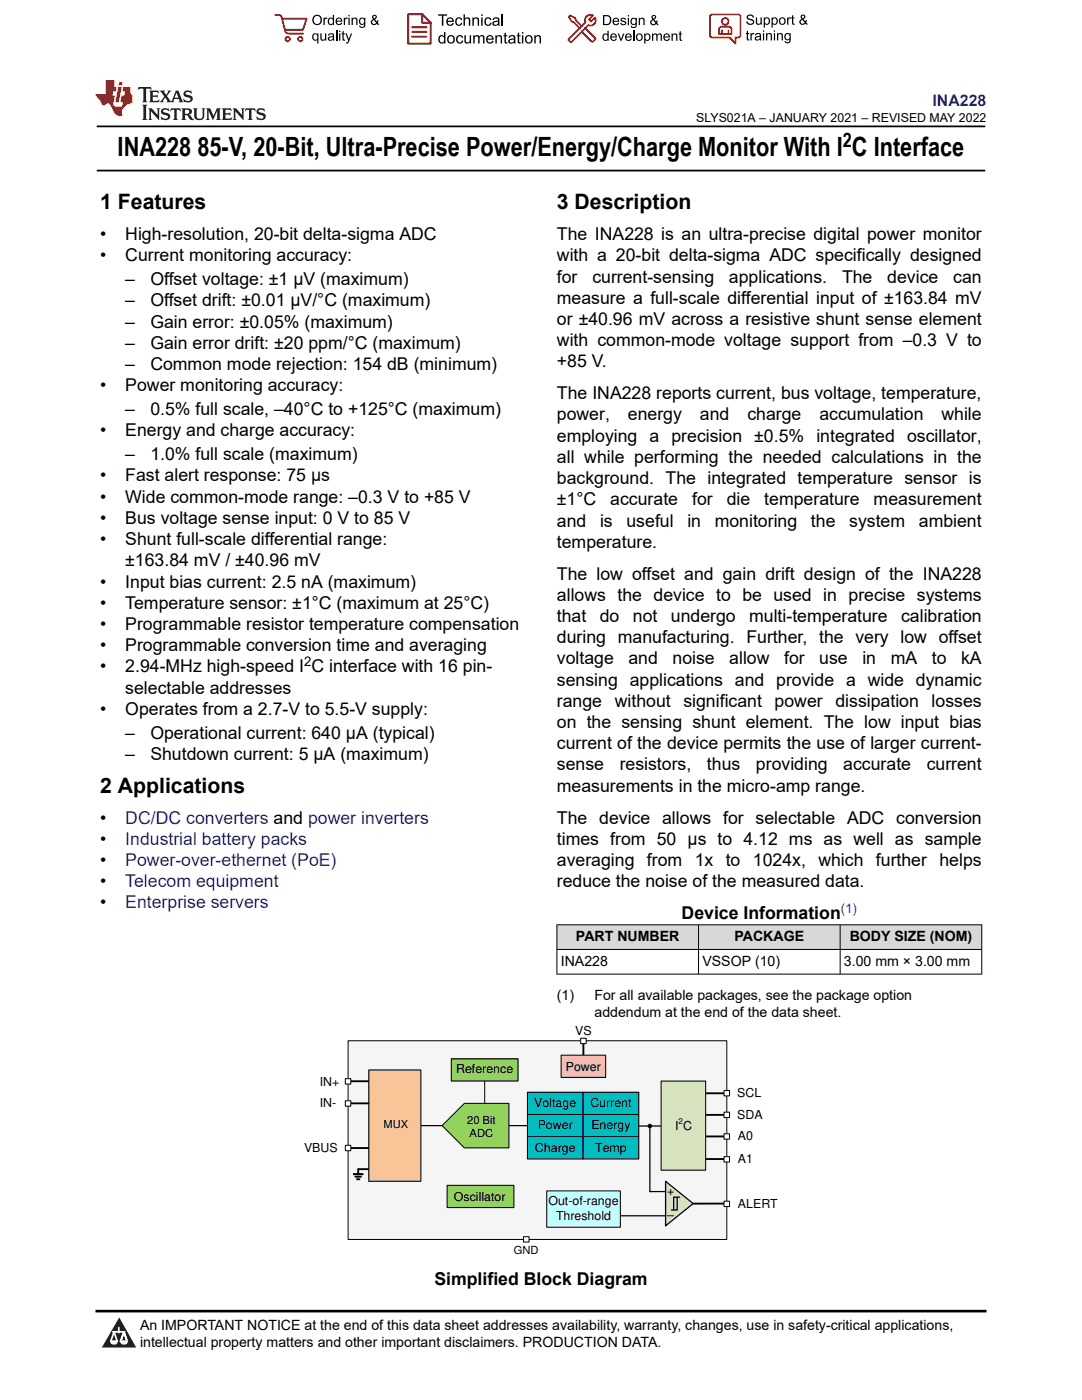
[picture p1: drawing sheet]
<svg xmlns="http://www.w3.org/2000/svg" width="216mm" height="279mm" viewBox="0 0 216 279" stroke-linecap="round" stroke-linejoin="round" font-family="sans-serif">
<path d="M19.3 25.2h177.3M19.3 34h177.3" fill="none" stroke="#000" stroke-width=".35"/>
<g fill="#d8d8d8">
<path d="M111.1 184.6h84.8v4.9h-84.8z" fill-rule="evenodd"/>
<path d="M111.2 184.6h28.1v4.8h-28.1z" fill-rule="evenodd"/>
<path d="M139.4 184.6h28.2v4.8h-28.2z" fill-rule="evenodd"/>
<path d="M167.7 184.6h28.1v4.8h-28.1z" fill-rule="evenodd"/>
</g>
<path d="M111.1 184.6h84.9M111.1 189.5h84.9M111.1 194.4h84.9M111.1 184.5v10M139.4 184.5v10M167.6 184.5v10M195.9 184.5v10" fill="none" stroke="#000" stroke-width=".2"/>
<path d="M69.5 207.7h75.5v39.7h-75.5z" fill-rule="evenodd" fill="#f5f5f5"/>
<path d="M69.5 207.7h75.5v39.7h-75.5z" fill="none" stroke="#000" stroke-width=".2"/>
<path d="M73.6 213.5h10.4v22.3h-10.4z" fill-rule="evenodd" fill="#f9c498"/>
<path d="M73.6 213.5h10.4v22.3h-10.4z" fill="none" stroke="#000" stroke-width=".2"/>
<path d="M89.2 236.6h13.3v4.4h-13.3z" fill-rule="evenodd" fill="#91d050"/>
<path d="M89.2 236.6h13.3v4.4h-13.3z" fill="none" stroke="#000" stroke-width=".2"/>
<path d="M105.2 218h11.2v4.4h-11.2z" fill-rule="evenodd" fill="#00bec0"/>
<path d="M105.2 218h11.2v4.4h-11.2z" fill="none" stroke="#000" stroke-width=".2"/>
<path d="M116.4 218h11.1v4.4h-11.1z" fill-rule="evenodd" fill="#00bec0"/>
<path d="M116.4 218h11.1v4.4h-11.1z" fill="none" stroke="#000" stroke-width=".2"/>
<path d="M105.2 222.4h11.2v4.5h-11.2z" fill-rule="evenodd" fill="#00bec0"/>
<path d="M105.2 222.4h11.2v4.5h-11.2z" fill="none" stroke="#000" stroke-width=".2"/>
<path d="M116.4 222.4h11.1v4.5h-11.1z" fill-rule="evenodd" fill="#00bec0"/>
<path d="M116.4 222.4h11.1v4.5h-11.1z" fill="none" stroke="#000" stroke-width=".2"/>
<path d="M105.2 226.9h11.2v4.4h-11.2z" fill-rule="evenodd" fill="#00bec0"/>
<path d="M105.2 226.9h11.2v4.4h-11.2z" fill="none" stroke="#000" stroke-width=".2"/>
<path d="M116.4 226.9h11.1v4.4h-11.1z" fill-rule="evenodd" fill="#00bec0"/>
<path d="M96.7 215.8v4.4M116.4 226.9h11.1v4.4h-11.1z" fill="none" stroke="#000" stroke-width=".2"/>
<path d="M84 224.6h4.2M101.5 224.6h3.9" fill="none" stroke="#000" stroke-width=".25"/>
<path d="M132.8 235.8l5.5 4.4-5.5 4.4z" fill="#d7e3be"/>
<path d="M127.5 224.7h4.4M129.7 237.8h3.1M132.8 235.8l5.5 4.4-5.5 4.4zM135.1 239v2.5h-1.1M135.6 238.9h-1.2v2.5M123.1 242.6h9.7M138.3 240.2h.1" fill="none" stroke="#000" stroke-width=".25"/>
<path d="M109.1 237.7h14.7v7.2h-14.7z" fill-rule="evenodd" fill="#beffff"/>
<path d="M109.1 237.7h14.7v7.2h-14.7z" fill="none" stroke="#000" stroke-width=".2"/>
<path d="M69.4 215.8h4.1M116.4 207.7v2.9" fill="none" stroke="#000" stroke-width=".37"/>
<path d="M112 210.6h8.9v4.4h-8.9z" fill-rule="evenodd" fill="#e5b8b5"/>
<path d="M112 210.6h8.9v4.4h-8.9z" fill="none" stroke="#000" stroke-width=".2"/>
<path d="M129.7 224.7v13.2" fill="none" stroke="#000" stroke-width=".25"/>
<path d="M140.8 218.2h4.1M69.4 229.1h4.1M69.5 220.2h4M71.5 233.3h2M140.8 222.5h4.1M140.8 231.3h4.1M141 226.8h4M145 240.2h-6.7" fill="none" stroke="#000" stroke-width=".37"/>
<path d="M144.5 217.6h1.1v1.1h-1.1z" fill-rule="evenodd" fill="#fff"/>
<path d="M144.5 217.6h1.1v1.1h-1.1z" fill="none" stroke="#000" stroke-width=".2"/>
<path d="M144.5 222h1.1v1h-1.1z" fill-rule="evenodd" fill="#fff"/>
<path d="M144.5 222h1.1v1h-1.1z" fill="none" stroke="#000" stroke-width=".2"/>
<path d="M144.5 226.3h1.1v1h-1.1z" fill-rule="evenodd" fill="#fff"/>
<path d="M144.5 226.3h1.1v1h-1.1z" fill="none" stroke="#000" stroke-width=".2"/>
<path d="M144.5 230.8h1.1v1.1h-1.1z" fill-rule="evenodd" fill="#fff"/>
<path d="M144.5 230.8h1.1v1.1h-1.1z" fill="none" stroke="#000" stroke-width=".2"/>
<path d="M144.5 239.7h1.1v1.1h-1.1z" fill-rule="evenodd" fill="#fff"/>
<path d="M144.5 239.7h1.1v1.1h-1.1z" fill="none" stroke="#000" stroke-width=".2"/>
<path d="M115.9 207.2h1.1v1.1h-1.1z" fill-rule="evenodd" fill="#fff"/>
<path d="M115.9 207.2h1.1v1.1h-1.1z" fill="none" stroke="#000" stroke-width=".2"/>
<path d="M104.5 246.8h1.1v1.1h-1.1z" fill-rule="evenodd" fill="#fff"/>
<path d="M104.5 246.8h1.1v1.1h-1.1z" fill="none" stroke="#000" stroke-width=".2"/>
<path d="M68.9 215.3h1.1v1h-1.1z" fill-rule="evenodd" fill="#fff"/>
<path d="M68.9 215.3h1.1v1h-1.1z" fill="none" stroke="#000" stroke-width=".2"/>
<path d="M68.9 219.7h1.1v1.1h-1.1z" fill-rule="evenodd" fill="#fff"/>
<path d="M68.9 219.7h1.1v1.1h-1.1z" fill="none" stroke="#000" stroke-width=".2"/>
<path d="M68.9 228.6h1.1v1.1h-1.1z" fill-rule="evenodd" fill="#fff"/>
<g fill="none" stroke="#000" stroke-width=".2">
<path d="M68.9 228.6h1.1v1.1h-1.1z"/>
<circle cx="129.7" cy="224.7" r=".35"/>
</g>
<path d="M70.6 234.3h1.8M70.9 234.8h1.1M71.2 235.3h.5M71.5 233.3v1" fill="none" stroke="#000" stroke-width=".37"/>
<circle cx="129.7" cy="224.7" r=".35" fill="#000"/>
<path d="M131.9 215.8h8.9v17.7h-8.9z" fill-rule="evenodd" fill="#d7e3be"/>
<path d="M131.9 215.8h8.9v17.7h-8.9z" fill="none" stroke="#000" stroke-width=".2"/>
<path d="M88.2 224.6l4.5-4.4h8.9v8.9h-8.9z" fill-rule="evenodd" fill="#91d050"/>
<path d="M88.2 224.6l4.5-4.4h8.9v8.9h-8.9z" fill="none" stroke="#000" stroke-width=".2"/>
<path d="M90 211.3h13.4v4.5h-13.4z" fill-rule="evenodd" fill="#91d050"/>
<path d="M90 211.3h13.4v4.5h-13.4z" fill="none" stroke="#000" stroke-width=".2"/>
<path d="M0 0h215.9v23.8h-215.9z" fill-rule="evenodd" fill="#fff"/>
<path d="M27.7 17.4l-.2 .6 .5-.3h.6v.1v2.2l-.2 .4h1l-.2-.4v-2.2v-.1h.5l.5 .3-.1-.6zM29.8 18.1l.2 .4v1.5l-.2 .4h1.9l.1-.6a1.08 1.08 0 0 1-1.3 .2v-.7h.6l.4 .2v-.6l-.4 .2h-.6v-.6l.2-.1a1 1 0 0 1 1 .2l-.1-.5zM31.8 18.1l1 1.1-1 1.2h.9l-.2-.2 .4-.7 .5 .7-.2 .2h1.6l-.2-.2 .1-.4h1l.1 .4-.1 .2h.9l-.2-.3-.8-2h-.5l-1 2.2-.8-1.1 .9-1.1h-.8l.2 .2-.5 .7-.3-.7 .1-.2zM35.2 18.5l.4 1h-.8zM36.8 18.2a.65 .65 0 0 0-.2 .7 .65 .65 0 0 0 .6 .5l.7 .2 .1 .2a.79 .79 0 0 1-.7 .4 .79 .79 0 0 1-.7-.5l.1 .7 .2-.1a.93 .93 0 0 0 1.1 .1 .93 .93 0 0 0 .4-1 1.46 1.46 0 0 0-1.2-.6l-.1-.3a1.09 1.09 0 0 1 1.2 .2l-.2-.6-.1 .1-.6-.2zM28.4 20.9l.2 .4v2.3l-.2 .3h1l-.2-.3v-2.3l.2-.4zM29.6 21.6l.2 .4v1.6l-.2 .3h.8l-.3-.3v-1.4l1.7 1.8v-2l.2-.4h-.8l.2 .2 .1 1.1-1.2-1.3zM32.3 21.8a.65 .65 0 0 0-.2 .7 .65 .65 0 0 0 .7 .4l.6 .2 .1 .2a.79 .79 0 0 1-.7 .4 .79 .79 0 0 1-.7-.5l.1 .7 .2-.1a.93 .93 0 0 0 1.1 .1 .93 .93 0 0 0 .4-.9 1.46 1.46 0 0 0-1.2-.6l-.1-.4a1.09 1.09 0 0 1 1.2 .2l-.2-.6-.1 .1-.6-.1zM34.1 21.6l-.1 .7a.63 .63 0 0 1 .7-.4l.1 1.7-.3 .3h1l-.2-.3v-1.7a.66 .66 0 0 1 .8 .4l-.1-.7zM36.2 21.6l.2 .4v1.6l-.2 .3h.9l-.2-.2v-.7h.5l.1 .2a.79 .79 0 0 0 1.2 .6l-1-.9a.61 .61 0 0 0 .6-.6 .61 .61 0 0 0-.5-.6zM36.9 21.9h.2a.47 .47 0 0 1 .5 .1 .47 .47 0 0 1 .1 .5l-.2 .2h-.6zM38.5 21.6l.2 .2a2.27 2.27 0 0 0 .4 2 1.04 1.04 0 0 0 1.7-.7v-1.3l.2-.2h-.8l.2 .4v1.1a.6 .6 0 0 1-.6 .6 .6 .6 0 0 1-.6-.6v-1.1l.3-.4zM41.1 21.6l.2 .4v1.6l-.2 .3h.7l-.2-.3v-1.5l.9 1.9 .8-1.9v1.5l-.2 .3h1l-.3-.3v-1.6l.3-.4h-.8l-.7 1.5-.7-1.5zM44.3 21.6l.2 .4v1.6l-.2 .3h1.9l.1-.5a1.09 1.09 0 0 1-1.3 .1v-.6h.6l.4 .1v-.6l-.4 .2h-.6v-.6l.2-.1a1.01 1.01 0 0 1 1 .3l-.1-.6zM46.4 21.6l.3 .4v1.6l-.3 .3h.8l-.2-.3v-1.4l1.6 1.8v-2l.2-.4h-.7l.2 .2v1.1l-1.2-1.3zM49 21.6l-.1 .7a.63 .63 0 0 1 .8-.4v1.7l-.3 .3h1l-.2-.3v-1.7a.66 .66 0 0 1 .8 .4l-.1-.7zM51.4 21.8a.65 .65 0 0 0-.2 .7 .65 .65 0 0 0 .6 .4l.6 .2 .2 .2a.79 .79 0 0 1-.8 .4 .79 .79 0 0 1-.6-.5l.1 .7 .2-.1a.93 .93 0 0 0 1 .1 .93 .93 0 0 0 .5-.9 1.46 1.46 0 0 0-1.3-.6l-.1-.4a1.09 1.09 0 0 1 1.3 .2l-.2-.6-.2 .1-.5-.1z" fill="#231f20"/>
<path d="M21.1 16v2.8h-2.1l.1 .3 .9 1a.95 .95 0 0 0 .9 .9 .59 .59 0 0 1 .6-.4 .59 .59 0 0 1 .5 .4l.4 .8a1.59 1.59 0 0 0 2.1 1.3 1.61 1.61 0 0 1 1-2.2l1-.4-.1-1.5a1.59 1.59 0 0 1-.4-1.6h-1.4l-.2 .9h.5l-.1 .8h-.5l-.2 1v.2l.4 .1-.2 .9h-.6a.73 .73 0 0 1-1.1-.7l.3-1.5h-.5l.2-.8h.5l.2-.9h-.5v-1.4zM23.6 17.4l-.6 3h.7l.6-3zM23.8 16.4l-.1 .7h.7l.1-.7z" fill="#ed1c24"/>
<g fill="#000">
<path d="M62.3 4a1 1 0 0 1 2 0 1 1 0 0 1-2 0zM62.8 3.4a.78 .78 0 0 0-.1 1.1 .78 .78 0 0 0 1.1 .1 .78 .78 0 0 0 .1-1.1 .78 .78 0 0 0-1.1-.1z" fill-rule="evenodd"/>
<path d="M62.5 6.8l.4-.2 .4 .3v-.2h.2v2h-.2v-.7a.68 .68 0 0 1-.9-.1 .68 .68 0 0 1 0-.9zM62.6 7a.51 .51 0 0 0-.1 .6 .51 .51 0 0 0 .7 .2 .51 .51 0 0 0 .1-.7 .51 .51 0 0 0-.7-.1z" fill-rule="evenodd"/>
<path d="M64.5 3.5h.3v.3l.1-.3h.3l.1 .1-.1 .2a.32 .32 0 0 0-.3 0 .32 .32 0 0 0-.1 .4v.8h-.3z" fill-rule="evenodd"/>
<path d="M63.9 6.7h.3v.8a.36 .36 0 0 0 .3 .4 .36 .36 0 0 0 .4-.5v-.7h.2v1.4h-.2v-.2a.51 .51 0 0 1-.6 .2 .51 .51 0 0 1-.4-.5z" fill-rule="evenodd"/>
<path d="M65.6 3.7l.4-.2 .4 .2v-.7h.3v2h-.3v-.2a.7 .7 0 0 1-1-.1 .7 .7 0 0 1 .2-1zM65.8 3.8a.51 .51 0 0 0-.1 .7 .51 .51 0 0 0 .6 .2 .51 .51 0 0 0 .1-.7 .51 .51 0 0 0-.6-.2z" fill-rule="evenodd"/>
<path d="M65.6 6.8a.66 .66 0 0 1 .8-.1 .66 .66 0 0 1 .3 .8v.6h-.2l-.1-.2a.52 .52 0 0 1-.7 .2 .52 .52 0 0 1-.2-.6l.3-.2a.42 .42 0 0 0 .6-.3l-.3-.2-.3 .1-.1 .2h-.3zM65.7 7.6a.35 .35 0 0 0 .3 .4 .35 .35 0 0 0 .4-.4v-.2z" fill-rule="evenodd"/>
<path d="M67.7 6.1h.2v.3h-.2zM67.7 6.7h.2v1.4h-.2z" fill-rule="evenodd"/>
<path d="M67.1 3.7a.68 .68 0 0 1 .9-.1 .68 .68 0 0 1 .3 .7h-1.1a.42 .42 0 0 0 .3 .5 .42 .42 0 0 0 .5-.3h.3a.73 .73 0 0 1-1.1 .4 .73 .73 0 0 1-.1-1.2zM67.4 3.8l-.2 .3h.8l-.2-.4z" fill-rule="evenodd"/>
<path d="M68.6 3.5h.2v.3l.2-.3h.3l.1 .1-.1 .2a.32 .32 0 0 0-.4 0 .32 .32 0 0 0-.1 .4v.8h-.2z" fill-rule="evenodd"/>
<path d="M68.3 6.3l.3-.1v.5h.2v.1h-.2v.9l.3 .4a.36 .36 0 0 1-.4 0 .36 .36 0 0 1-.2-.4v-.9h-.1v-.1h.1z" fill-rule="evenodd"/>
<path d="M68.9 6.7h.3l.4 1.1 .4-1.1h.3l-.6 1.4a.51 .51 0 0 1-.6 .6l-.1-.3h.3l.2-.3z" fill-rule="evenodd"/>
<path d="M69.5 3h.3v.3h-.3zM69.5 3.5h.3v1.5h-.3z" fill-rule="evenodd"/>
<path d="M70.2 3.5h.2v.2a.52 .52 0 0 1 .6-.2 .52 .52 0 0 1 .3 .6v.9h-.2v-.9a.34 .34 0 0 0-.3-.4 .34 .34 0 0 0-.4 .3v1h-.2z" fill-rule="evenodd"/>
<path d="M71.8 3.7l.4-.2 .5 .2v-.2h.2v1.3a.64 .64 0 0 1-.5 .8 .64 .64 0 0 1-.7-.5h.2a.41 .41 0 0 0 .5 .2 .41 .41 0 0 0 .2-.5 .69 .69 0 0 1-.9-.1 .69 .69 0 0 1 .1-1zM72 3.8a.5 .5 0 0 0-.1 .7 .5 .5 0 0 0 .7 .1 .5 .5 0 0 0 .1-.6 .5 .5 0 0 0-.7-.2z" fill-rule="evenodd"/>
<path d="M74.4 3.1a.47 .47 0 0 1 .7 .1 .47 .47 0 0 1-.3 .7l.4 .4 .1-.3 .2 .1-.1 .4 .3 .3-.2 .2-.3-.3a.63 .63 0 0 1-1 .1 .63 .63 0 0 1 .3-1l-.3-.4zM74.5 3.4a.27 .27 0 0 0 .5 0 .27 .27 0 0 0-.5 0zM74.4 4.1a.4 .4 0 0 0 0 .6 .4 .4 0 0 0 .6-.1l-.4-.6z" fill-rule="evenodd"/>
<path d="M87.4 2.9h1.8v.2h-.7v2h-.3v-2h-.8z" fill-rule="evenodd"/>
<path d="M87.6 7.2l.5-.2 .5 .2v-.8h.3v2.3h-.3v-.2a.76 .76 0 0 1-1-.1 .76 .76 0 0 1-.1-1zM87.9 7.4a.58 .58 0 0 0-.2 .7 .58 .58 0 0 0 .8 .2 .58 .58 0 0 0 .1-.7 .58 .58 0 0 0-.7-.2z" fill-rule="evenodd"/>
<path d="M89.5 7.2a.81 .81 0 0 1 1.1 .1 .81 .81 0 0 1-.2 1.2 .81 .81 0 0 1-1.1-.2l-.1-.7zM89.6 7.4a.57 .57 0 0 0 0 .8 .57 .57 0 0 0 .8 0 .57 .57 0 0 0 0-.7 .57 .57 0 0 0-.8-.1z" fill-rule="evenodd"/>
<path d="M89.3 3.7a.77 .77 0 0 1 .9-.2 .77 .77 0 0 1 .4 .9h-1.3a.48 .48 0 0 0 .4 .5 .48 .48 0 0 0 .6-.3h.3a.83 .83 0 0 1-1.3 .4 .83 .83 0 0 1 0-1.3zM89.5 3.8l-.2 .4h1l-.3-.5z" fill-rule="evenodd"/>
<path d="M91 3.7a.7 .7 0 0 1 1.2 .3h-.2a.45 .45 0 0 0-.6-.3 .45 .45 0 0 0-.3 .6 .45 .45 0 0 0 .3 .6 .45 .45 0 0 0 .6-.4l.3 .1a.76 .76 0 0 1-1.1 .5 .76 .76 0 0 1-.3-1.1z" fill-rule="evenodd"/>
<path d="M91.2 7.2a.7 .7 0 0 1 1.2 .3l-.3 .1a.45 .45 0 0 0-.5-.4 .45 .45 0 0 0-.3 .7 .45 .45 0 0 0 .3 .6 .45 .45 0 0 0 .6-.4h.2a.76 .76 0 0 1-1 .5 .76 .76 0 0 1-.4-1.1z" fill-rule="evenodd"/>
<path d="M92.5 2.9h.3v.8a.59 .59 0 0 1 .7-.2 .59 .59 0 0 1 .3 .6v1h-.2v-1a.4 .4 0 0 0-.5-.4 .4 .4 0 0 0-.3 .5v.9h-.3z" fill-rule="evenodd"/>
<path d="M92.7 7h.2v.9a.41 .41 0 0 0 .5 .6 .41 .41 0 0 0 .3-.6v-.9h.3v1.7h-.3v-.3a.58 .58 0 0 1-.7 .3 .58 .58 0 0 1-.3-.7z" fill-rule="evenodd"/>
<path d="M94.3 3.5h.2v.2a.59 .59 0 0 1 .7-.2 .59 .59 0 0 1 .4 .6v1h-.3v-1a.41 .41 0 0 0-.4-.4 .41 .41 0 0 0-.4 .5v.9h-.2z" fill-rule="evenodd"/>
<path d="M94.4 7h.3v.3a.56 .56 0 0 1 1 0 .54 .54 0 0 1 .6-.3 .54 .54 0 0 1 .4 .5v1.2h-.3v-1.1a.34 .34 0 0 0-.3-.4 .34 .34 0 0 0-.4 .3v1.2h-.3v-1.1a.38 .38 0 0 0-.5-.3 .38 .38 0 0 0-.2 .5v.9h-.3z" fill-rule="evenodd"/>
<path d="M96 2.9h.3v.3h-.3zM96 3.5h.3v1.6h-.3z" fill-rule="evenodd"/>
<path d="M96.8 3.7a.7 .7 0 0 1 1.3 .3h-.3a.45 .45 0 0 0-.6-.3 .45 .45 0 0 0-.3 .6 .45 .45 0 0 0 .3 .6 .45 .45 0 0 0 .6-.4l.3 .1a.76 .76 0 0 1-1.1 .5 .76 .76 0 0 1-.3-1.1z" fill-rule="evenodd"/>
<path d="M97.2 7.2a.77 .77 0 0 1 .9-.1 .77 .77 0 0 1 .4 .8h-1.2a.48 .48 0 0 0 .3 .6 .48 .48 0 0 0 .6-.4l.3 .1a.83 .83 0 0 1-1.3 .3 .83 .83 0 0 1 0-1.3zM97.4 7.4l-.1 .3h.9l-.2-.4z" fill-rule="evenodd"/>
<path d="M98.8 7h.3v.3a.59 .59 0 0 1 .7-.3 .59 .59 0 0 1 .4 .7v1h-.3v-1a.41 .41 0 0 0-.5-.5 .41 .41 0 0 0-.3 .6v.9h-.3z" fill-rule="evenodd"/>
<path d="M98.4 3.7a.74 .74 0 0 1 1-.2 .74 .74 0 0 1 .3 .9v.7h-.3v-.2a.59 .59 0 0 1-.8 .3 .59 .59 0 0 1-.3-.8l1.1-.3a.42 .42 0 0 0-.4-.4 .42 .42 0 0 0-.5 .3h-.2zM98.6 4.5a.36 .36 0 0 0 .2 .5 .36 .36 0 0 0 .5-.2l.1-.5z" fill-rule="evenodd"/>
<path d="M100.7 6.6l.2-.1v.5h.3v.2h-.3v1l.1 .2h.2l.1 .3a.41 .41 0 0 1-.5-.1 .41 .41 0 0 1-.1-.4v-1h-.2v-.2h.2z" fill-rule="evenodd"/>
<path d="M101.6 7.2a.74 .74 0 0 1 .9-.2 .74 .74 0 0 1 .3 1l.1 .7h-.3v-.2a.59 .59 0 0 1-.8 .2 .59 .59 0 0 1-.3-.8l1-.3a.42 .42 0 0 0-.3-.4 .42 .42 0 0 0-.5 .3h-.3zM101.8 8.1a.36 .36 0 0 0 .1 .5 .36 .36 0 0 0 .5-.3l.2-.4z" fill-rule="evenodd"/>
<path d="M103.3 6.6l.3-.1v.5h.3v.2h-.3v1l.1 .2h.2v.3a.41 .41 0 0 1-.5-.1 .41 .41 0 0 1-.1-.4v-1h-.2v-.2h.2z" fill-rule="evenodd"/>
<path d="M104.1 6.4h.3v.3h-.3zM104.1 7h.3v1.7h-.3z" fill-rule="evenodd"/>
<path d="M105 7.2a.81 .81 0 0 1 1.1 .1 .81 .81 0 0 1-.1 1.2 .81 .81 0 0 1-1.2-.2v-.7zM105.2 7.4a.57 .57 0 0 0-.1 .8 .57 .57 0 0 0 .8 0 .57 .57 0 0 0 0-.7 .57 .57 0 0 0-.7-.1z" fill-rule="evenodd"/>
<path d="M106.6 7h.3v.3a.59 .59 0 0 1 .7-.3 .59 .59 0 0 1 .4 .7v1h-.3v-1a.41 .41 0 0 0-.5-.5 .41 .41 0 0 0-.3 .6v.9h-.3z" fill-rule="evenodd"/>
<path d="M120.3 3h.7a1 1 0 0 1 1 1 1 1 0 0 1-1 1h-.7zM120.6 3.2v1.6h.4a.77 .77 0 0 0 .7-.8 .77 .77 0 0 0-.7-.8z" fill-rule="evenodd"/>
<path d="M120.4 6.9l.4-.2 .4 .2v-.8h.3v2h-.3v-.1a.7 .7 0 0 1-.9-.2 .7 .7 0 0 1 .1-.9zM120.6 7a.51 .51 0 0 0-.1 .7 .51 .51 0 0 0 .6 .1 .51 .51 0 0 0 .1-.6 .51 .51 0 0 0-.6-.2z" fill-rule="evenodd"/>
<path d="M122 6.9a.68 .68 0 0 1 .8-.2 .68 .68 0 0 1 .3 .8h-1.1a.42 .42 0 0 0 .3 .5 .42 .42 0 0 0 .5-.3h.3a.73 .73 0 0 1-1.1 .3 .73 .73 0 0 1 0-1.1zM122.2 7l-.2 .3h.8l-.2-.4z" fill-rule="evenodd"/>
<path d="M122.4 3.7a.68 .68 0 0 1 .8-.1 .68 .68 0 0 1 .4 .8h-1.1a.42 .42 0 0 0 .3 .4 .42 .42 0 0 0 .5-.3l.3 .1a.73 .73 0 0 1-1.2 .3 .73 .73 0 0 1 0-1.2zM122.6 3.8l-.1 .3h.8l-.2-.3z" fill-rule="evenodd"/>
<path d="M123.9 3.7l.1-.1a.62 .62 0 0 1 .9 .3l-.2 .1a.29 .29 0 0 0-.3-.3 .29 .29 0 0 0-.3 .3l.1 .1a.58 .58 0 0 1 .6 .1 .58 .58 0 0 1 .1 .6 .67 .67 0 0 1-1.1-.2l.2-.1a.33 .33 0 0 0 .4 .4 .33 .33 0 0 0 .3-.4 .71 .71 0 0 1-.9-.6z" fill-rule="evenodd"/>
<path d="M123.3 6.7h.2l.4 1.2 .4-1.2h.3l-.6 1.4h-.2z" fill-rule="evenodd"/>
<path d="M125.3 3h.2v.3h-.2zM125.3 3.6h.2v1.4h-.2z" fill-rule="evenodd"/>
<path d="M124.9 6.9a.68 .68 0 0 1 .8-.2 .68 .68 0 0 1 .4 .8h-1.1a.42 .42 0 0 0 .3 .5 .42 .42 0 0 0 .5-.3h.3a.73 .73 0 0 1-1.2 .3 .73 .73 0 0 1 0-1.1zM125.1 7l-.1 .3h.8l-.2-.4z" fill-rule="evenodd"/>
<path d="M126 3.7l.4-.2 .4 .2v-.1h.3v1.2a.64 .64 0 0 1-.5 .8 .64 .64 0 0 1-.8-.5l.3 .1a.41 .41 0 0 0 .5 .2 .41 .41 0 0 0 .2-.6 .69 .69 0 0 1-.9-.1 .69 .69 0 0 1 .1-1zM126.2 3.9a.5 .5 0 0 0-.1 .6 .5 .5 0 0 0 .6 .2 .5 .5 0 0 0 .2-.7 .5 .5 0 0 0-.7-.1z" fill-rule="evenodd"/>
<path d="M126.9 7.4a.73 .73 0 0 1 1.4 0 .73 .73 0 0 1-1.4 0zM127.3 7a.5 .5 0 0 0-.1 .7 .5 .5 0 0 0 .7 0 .5 .5 0 0 0 0-.6 .5 .5 0 0 0-.6-.1z" fill-rule="evenodd"/>
<path d="M127.5 3.6h.2v.2a.52 .52 0 0 1 .6-.3 .52 .52 0 0 1 .3 .6v.9h-.2v-.9a.34 .34 0 0 0-.3-.4 .34 .34 0 0 0-.4 .3v1h-.2z" fill-rule="evenodd"/>
<path d="M128.5 6.7h.3v.2a.67 .67 0 0 1 .9 0 .67 .67 0 0 1 0 .9 .55 .55 0 0 1-.9 .2v.7h-.3zM128.9 7a.5 .5 0 0 0-.1 .7 .5 .5 0 0 0 .6 .1 .5 .5 0 0 0 .2-.6 .5 .5 0 0 0-.7-.2z" fill-rule="evenodd"/>
<path d="M130.1 6.7h.2v.2a.49 .49 0 0 1 .9 0l.4-.2a.42 .42 0 0 1 .5 .4v1h-.3v-.9a.3 .3 0 0 0-.2-.3 .3 .3 0 0 0-.4 .2v1h-.2v-.9a.33 .33 0 0 0-.5-.3 .33 .33 0 0 0-.2 .5v.7h-.2z" fill-rule="evenodd"/>
<path d="M130.1 3.1a.47 .47 0 0 1 .8 .1 .47 .47 0 0 1-.3 .7l.3 .4 .1-.2h.3l-.2 .5 .3 .3-.2 .2-.3-.3a.63 .63 0 0 1-1 .1 .63 .63 0 0 1 .3-1l-.2-.5zM130.2 3.5a.27 .27 0 0 0 .5 0 .27 .27 0 0 0-.5 0zM130.2 4.1a.4 .4 0 0 0 0 .7 .4 .4 0 0 0 .6-.2l-.5-.6z" fill-rule="evenodd"/>
<path d="M132.5 6.9a.68 .68 0 0 1 .9-.2 .68 .68 0 0 1 .3 .8h-1.1a.42 .42 0 0 0 .3 .5 .42 .42 0 0 0 .5-.3h.3a.73 .73 0 0 1-1.1 .3 .73 .73 0 0 1-.1-1.1zM132.7 7l-.1 .3h.8l-.2-.4z" fill-rule="evenodd"/>
<path d="M134 6.7h.2v.2a.52 .52 0 0 1 .6-.2 .52 .52 0 0 1 .4 .6v.8h-.3v-.8a.34 .34 0 0 0-.2-.4 .34 .34 0 0 0-.4 .2l-.1 1h-.2z" fill-rule="evenodd"/>
<path d="M135.6 6.3l.2-.1v.5h.3v.2h-.3v.8l.3 .4a.36 .36 0 0 1-.4 0 .36 .36 0 0 1-.1-.4v-.8h-.2v-.2h.2z" fill-rule="evenodd"/>
<path d="M149.2 3a.8 .8 0 0 1 1.2 .5h-.2a.44 .44 0 0 0-.5-.4 .44 .44 0 0 0-.4 .5l.2 .1a.9 .9 0 0 1 1 .8 .84 .84 0 0 1-.9 .5 .84 .84 0 0 1-.7-.7h.3a.52 .52 0 0 0 .5 .5 .52 .52 0 0 0 .5-.6l-.2-.1a.85 .85 0 0 1-1-.8z" fill-rule="evenodd"/>
<path d="M149 6.3l.3-.2v.5h.2v.2h-.2v.9l.2 .4a.36 .36 0 0 1-.4-.1 .36 .36 0 0 1-.1-.4v-.8h-.2v-.2h.2z" fill-rule="evenodd"/>
<path d="M149.7 6.6h.3v.2l.1-.2h.3l.1 .1-.1 .2a.32 .32 0 0 0-.3 0 .32 .32 0 0 0-.1 .4v.8h-.3z" fill-rule="evenodd"/>
<path d="M150.7 6.8a.66 .66 0 0 1 .9-.2 .66 .66 0 0 1 .3 .9v.6h-.2l-.1-.2a.52 .52 0 0 1-.7 .2 .52 .52 0 0 1-.2-.7l.2-.1a.42 .42 0 0 0 .7-.3l-.3-.2h-.3l-.1 .3-.3-.1zM150.9 7.5a.35 .35 0 0 0 .3 .5 .35 .35 0 0 0 .4-.4v-.3z" fill-rule="evenodd"/>
<path d="M150.8 3.5h.3v.8a.36 .36 0 0 0 .3 .5 .36 .36 0 0 0 .4-.5v-.8h.2v1.4h-.2v-.2a.51 .51 0 0 1-.6 .3 .51 .51 0 0 1-.4-.6z" fill-rule="evenodd"/>
<path d="M152.2 6.1h.3v.2h-.3zM152.2 6.6h.3v1.5h-.3z" fill-rule="evenodd"/>
<path d="M152.4 3.5h.2v.2a.67 .67 0 0 1 .9 0 .67 .67 0 0 1 .1 .9 .55 .55 0 0 1-1 .2v.7h-.2zM152.7 3.8a.5 .5 0 0 0-.1 .7 .5 .5 0 0 0 .7 .1 .5 .5 0 0 0 .1-.6 .5 .5 0 0 0-.7-.2z" fill-rule="evenodd"/>
<path d="M152.9 6.6h.2v.2a.52 .52 0 0 1 .6-.2 .52 .52 0 0 1 .3 .6v.9h-.2v-.9a.34 .34 0 0 0-.3-.4 .34 .34 0 0 0-.4 .2v1.1h-.2z" fill-rule="evenodd"/>
<path d="M153.9 3.5h.3v.2a.67 .67 0 0 1 .9 0 .67 .67 0 0 1 0 .9 .55 .55 0 0 1-.9 .2v.7h-.3zM154.3 3.8a.5 .5 0 0 0-.1 .7 .5 .5 0 0 0 .6 .1 .5 .5 0 0 0 .2-.6 .5 .5 0 0 0-.7-.2z" fill-rule="evenodd"/>
<path d="M154.4 6.1h.3v.2h-.3zM154.4 6.6h.3v1.5h-.3z" fill-rule="evenodd"/>
<path d="M155 6.6h.3v.2a.52 .52 0 0 1 .6-.2 .52 .52 0 0 1 .3 .6v.9h-.2v-.9a.34 .34 0 0 0-.3-.4 .34 .34 0 0 0-.4 .2v1.1h-.3z" fill-rule="evenodd"/>
<path d="M155.4 4.2a.75 .75 0 0 1 1.5 0 .75 .75 0 0 1-1.5 0zM155.8 3.8a.5 .5 0 0 0-.1 .7 .5 .5 0 0 0 .8 0 .5 .5 0 0 0 0-.7 .5 .5 0 0 0-.7 0z" fill-rule="evenodd"/>
<path d="M156.7 6.8l.4-.2 .5 .2v-.2h.2v1.3a.64 .64 0 0 1-.5 .7 .64 .64 0 0 1-.8-.4h.3a.41 .41 0 0 0 .5 .2 .41 .41 0 0 0 .2-.5 .69 .69 0 0 1-.9-.1 .69 .69 0 0 1 .1-1zM156.9 6.9a.5 .5 0 0 0-.1 .7 .5 .5 0 0 0 .6 .1 .5 .5 0 0 0 .2-.7 .5 .5 0 0 0-.7-.1z" fill-rule="evenodd"/>
<path d="M157.1 3.5h.2v.2l.1-.2h.3h.2l-.1 .3a.32 .32 0 0 0-.4 0 .32 .32 0 0 0-.1 .4v.7h-.2z" fill-rule="evenodd"/>
<path d="M158 3.1l.3-.1v.5h.2v.2h-.2v.8l.3 .4a.36 .36 0 0 1-.4 0 .36 .36 0 0 1-.2-.4v-.8h-.1v-.2h.1z" fill-rule="evenodd"/>
<path d="M159.9 3a.47 .47 0 0 1 .7 .1 .47 .47 0 0 1-.3 .7l.4 .5 .1-.3h.2l-.1 .5 .3 .3-.2 .2-.3-.3a.63 .63 0 0 1-1 .1 .63 .63 0 0 1 .3-1l-.3-.5zM160 3.4a.27 .27 0 0 0 .5 0 .27 .27 0 0 0-.5 0zM159.9 4.1a.4 .4 0 0 0 0 .6 .4 .4 0 0 0 .6-.2l-.4-.6z" fill-rule="evenodd"/>
</g>
<path d="M67.2 6.1v2M126.5 6.1v2" fill="none" stroke="#000" stroke-width=".25"/>
<g fill="none" stroke="#de0000" stroke-width=".37">
<path d="M54.9 3h.9a1.19 1.19 0 0 1 .6 1.2l.6 2.1a.85 .85 0 0 0 1 .4h2.5M56.3 3.7h4.9l-.7 2.2h-3.6M116.1 5.2l-1.2-1.1-.1-.5-1-.6-.3 .3 .6 1 .5 .2 1.1 1.1M116.8 5.6l1.9 2v.3l-.4 .4h-.3l-1.9-2zM116.8 5.6l.6-.6a1.07 1.07 0 0 0 1.2-.2 1.07 1.07 0 0 0 .1-1.3l-.7 .8-.5-.4 .8-.8a1.07 1.07 0 0 0-1.2 .2 1.07 1.07 0 0 0-.3 1.2l-3.3 3.3v.3l.3 .3h.2l2.1-2.1M141.7 3.1l.4-.2h5.3l.3 .2 .1 3.9-.2 .4-.8 .1v1.2l-1.3-1.2h-3.4l-.4-.2zM143.5 5.6l.5-.3 1.7 .1 .2 .5v.9h-2.4zM144 6.1v.7M145.4 6.1v.7"/>
<circle cx="57.4" cy="7.8" r=".44"/>
<circle cx="59.9" cy="7.8" r=".44"/>
<circle cx="144.7" cy="4.3" r=".67"/>
</g>
<path d="M100.2 2.9v2.2" fill="none" stroke="#000" stroke-width=".28"/>
<path d="M81.4 2.8h2.8v1.7h1.7v4.2h-4.5zM82.3 6.4h2.8M82.3 5.4h2.8M82.3 7.3h2.8M84.2 2.8l1.7 1.7" fill="none" stroke="#de0000" stroke-width=".42"/>
<path d="M0 261.4h215.9v18h-215.9z" fill-rule="evenodd" fill="#fff"/>
<path d="M23.8 262.9l3.4 6h-6.9z" fill="#231f20"/>
<path d="M22.1 267.7h1.3l-.4 .5h-.3a.55 .55 0 0 1-.6-.5z" fill-rule="evenodd" fill="#fff"/>
<path d="M22.1 267.7h1.3l-.4 .5h-.3a.55 .55 0 0 1-.6-.5z" fill="none" stroke="#231f20" stroke-width=".34"/>
<path d="M22.1 267.7h1.3l-.4 .5h-.5zM22.6 265.8h.1M22.6 265.8h2.3zM23.7 265.9h.1M23.7 264.9v1zM24 267.7h.1" fill="none" stroke="#fff" stroke-width=".34"/>
<path d="M24.7 265.8l-.7 1.9z" fill="#fff"/>
<path d="M24.7 265.8l-.7 1.9z" fill="none" stroke="#fff" stroke-width=".34"/>
<path d="M24.7 265.8l.7 1.9z" fill="#fff"/>
<path d="M24.7 265.8l.7 1.9zM25.3 267.7h.1" fill="none" stroke="#fff" stroke-width=".34"/>
<path d="M22.8 265.8l-.7 1.9z" fill="#fff"/>
<path d="M22.8 265.8l-.7 1.9z" fill="none" stroke="#fff" stroke-width=".34"/>
<path d="M22.8 265.8l.6 1.9z" fill="#fff"/>
<path d="M22.8 265.8l.6 1.9z" fill="none" stroke="#fff" stroke-width=".34"/>
<path d="M24.1 267.7h1.3a.65 .65 0 0 1-.6 .5 .65 .65 0 0 1-.7-.5z" fill-rule="evenodd" fill="#fff"/>
<path d="M24.1 267.7h1.3a.65 .65 0 0 1-.6 .5 .65 .65 0 0 1-.7-.5z" fill="none" stroke="#231f20" stroke-width=".34"/>
<path d="M24 267.7h.1M24.1 267.7h1.3l-.4 .5h-.5z" fill="none" stroke="#fff" stroke-width=".34"/>
<path d="M19 261.7h177.8" fill="none" stroke="#000" stroke-width=".53"/>
<g font-size="5.3">
<text x="23.5" y="31.2">INA228</text>
<text x="39.4" y="31.2">85-V, 20-Bit, Ultra-Precise Power/Energy/Charge Monitor With I C Interface</text>
</g>
<g font-size="4.2">
<text x="20" y="41.8">1 Features</text>
<text x="111.1" y="41.8">3 Description</text>
<text x="20" y="158.2">2 Applications</text>
</g>
<text font-size="4" x="168.2" y="29.4">2</text>
<g font-size="3.5">
<text x="20" y="47.9">•</text>
<text x="25" y="47.9">High-resolution, 20-bit delta-sigma ADC</text>
<text x="111.1" y="47.9">The INA228 is an ultra-precise digital power monitor</text>
<text x="20" y="52.2">•</text>
<text x="25" y="52.2">Current monitoring accuracy:</text>
<text x="111.1" y="52.2">with a 20-bit delta-sigma ADC specifically designed</text>
<text x="25" y="56.9">–</text>
<text x="30" y="56.9">Offset voltage: ±1 µV (maximum)</text>
<text x="111.1" y="56.4">for</text>
<text x="118.2" y="56.4">current-sensing</text>
<text x="145.5" y="56.4">applications.</text>
<text x="168" y="56.4">The</text>
<text x="177" y="56.4">device</text>
<text x="190.2" y="56.4">can</text>
<text x="25" y="61.2">–</text>
<text x="25" y="65.4">–</text>
<text x="30" y="61.2">Offset drift: ±0.01 µV/°C (maximum)</text>
<text x="30" y="65.4">Gain error: ±0.05% (maximum)</text>
<text x="111.1" y="64.9">or ±40.96 mV across a resistive shunt sense element</text>
<text x="111.1" y="60.6">measure a full-scale differential input of ±163.84 mV</text>
<text x="25" y="69.6">–</text>
<text x="30" y="69.6">Gain error drift: ±20 ppm/°C (maximum)</text>
<text x="111.1" y="69.1">with common-mode voltage support from –0.3 V to</text>
<text x="25" y="73.9">–</text>
<text x="30" y="73.9">Common mode rejection: 154 dB (minimum)</text>
<text x="111.1" y="73.3">+85 V.</text>
<text x="20" y="78.1">•</text>
<text x="25" y="78.1">Power monitoring accuracy:</text>
<text x="25" y="82.9">–</text>
<text x="30" y="82.9">0.5% full scale, –40°C to +125°C (maximum)</text>
<text x="111.1" y="79.7">The INA228 reports current, bus voltage, temperature,</text>
<text x="111.1" y="83.9">power,</text>
<text x="125.3" y="83.9">energy</text>
<text x="139.7" y="83.9">and</text>
<text x="149.1" y="83.9">charge</text>
<text x="163.5" y="83.9">accumulation</text>
<text x="187.9" y="83.9">while</text>
<text x="20" y="87.1">•</text>
<text x="25" y="87.1">Energy and charge accuracy:</text>
<text x="111.1" y="88.2">employing a precision ±0.5% integrated oscillator,</text>
<text x="25" y="91.9">–</text>
<text x="30" y="91.9">1.0% full scale (maximum)</text>
<text x="111.1" y="92.4">all while performing the needed calculations in the</text>
<text x="20" y="96.1">•</text>
<text x="20" y="100.3">•</text>
<text x="25" y="96.1">Fast alert response: 75 μs</text>
<text x="25" y="100.3">Wide common-mode range: –0.3 V to +85 V</text>
<text x="111.1" y="96.6">background. The integrated temperature sensor is</text>
<text x="111.1" y="100.9">±1°C</text>
<text x="121.8" y="100.9">accurate</text>
<text x="138.1" y="100.9">for</text>
<text x="145" y="100.9">die</text>
<text x="152.5" y="100.9">temperature</text>
<text x="174.3" y="100.9">measurement</text>
<text x="20" y="104.6">•</text>
<text x="25" y="104.6">Bus voltage sense input: 0 V to 85 V</text>
<text x="111.1" y="105.1">and</text>
<text x="119.7" y="105.1">is</text>
<text x="125" y="105.1">useful</text>
<text x="137.2" y="105.1">in</text>
<text x="142.6" y="105.1">monitoring</text>
<text x="161.8" y="105.1">the</text>
<text x="169.4" y="105.1">system</text>
<text x="183.3" y="105.1">ambient</text>
<text x="20" y="108.8">•</text>
<text x="25" y="108.8">Shunt full-scale differential range:</text>
<text x="25" y="113">±163.84 mV / ±40.96 mV</text>
<text x="111.1" y="109.3">temperature.</text>
<text x="20" y="117.3">•</text>
<text x="25" y="117.3">Input bias current: 2.5 nA (maximum)</text>
<text x="111.1" y="115.7">The low offset and gain drift design of the INA228</text>
<text x="111.1" y="119.9">allows the device to be used in precise systems</text>
<text x="20" y="121.5">•</text>
<text x="20" y="125.7">•</text>
<text x="25" y="121.5">Temperature sensor: ±1°C (maximum at 25°C)</text>
<text x="25" y="125.7">Programmable resistor temperature compensation</text>
<text x="111.1" y="124.1">that</text>
<text x="119.7" y="124.1">do</text>
<text x="126.3" y="124.1">not</text>
<text x="133.9" y="124.1">undergo</text>
<text x="149.5" y="124.1">multi-temperature</text>
<text x="179.8" y="124.1">calibration</text>
<text x="20" y="130">•</text>
<text x="25" y="130">Programmable conversion time and averaging</text>
<text x="111.1" y="128.4">during manufacturing. Further, the very low offset</text>
<text x="20" y="134.2">•</text>
<text x="25" y="134.2">2.94-MHz high-speed I C interface with 16 pin-</text>
<text x="111.1" y="136.8">sensing applications and provide a wide dynamic</text>
<text x="111.1" y="132.6">voltage</text>
<text x="125.4" y="132.6">and</text>
<text x="134.2" y="132.6">noise</text>
<text x="145.5" y="132.6">allow</text>
<text x="156.5" y="132.6">for</text>
<text x="163.5" y="132.6">use</text>
<text x="172.1" y="132.6">in</text>
<text x="177.7" y="132.6">mA</text>
<text x="185.9" y="132.6">to</text>
<text x="191.8" y="132.6">kA</text>
<text x="20" y="142.7">•</text>
<text x="25" y="138.4">selectable addresses</text>
<text x="25" y="142.7">Operates from a 2.7-V to 5.5-V supply:</text>
<text x="111.1" y="141.1">range</text>
<text x="122.7" y="141.1">without</text>
<text x="136.4" y="141.1">significant</text>
<text x="154.6" y="141.1">power</text>
<text x="166.7" y="141.1">dissipation</text>
<text x="185.9" y="141.1">losses</text>
<text x="25" y="147.4">–</text>
<text x="30" y="147.4">Operational current: 640 µA (typical)</text>
<text x="111.1" y="149.5">current of the device permits the use of larger current-</text>
<text x="111.1" y="145.3">on the sensing shunt element. The low input bias</text>
<text x="25" y="151.7">–</text>
<text x="30" y="151.7">Shutdown current: 5 µA (maximum)</text>
<text x="111.1" y="153.8">sense</text>
<text x="123.6" y="153.8">resistors,</text>
<text x="141.1" y="153.8">thus</text>
<text x="150.8" y="153.8">providing</text>
<text x="168.3" y="153.8">accurate</text>
<text x="184.9" y="153.8">current</text>
<text x="111.1" y="158">measurements in the micro-amp range.</text>
<text x="20" y="164.4">•</text>
<text x="111.1" y="164.4">The device allows for selectable ADC conversion</text>
<text x="20" y="168.6">•</text>
<text x="20" y="172.8">•</text>
<text x="111.1" y="172.8">averaging</text>
<text x="111.1" y="168.6">times from 50 µs to 4.12 ms as well as sample</text>
<text x="129.1" y="172.8">from</text>
<text x="138.6" y="172.8">1x</text>
<text x="144.8" y="172.8">to</text>
<text x="150.2" y="172.8">1024x,</text>
<text x="163.3" y="172.8">which</text>
<text x="174.8" y="172.8">further helps</text>
<text x="20" y="177.1">•</text>
<text x="111.1" y="177.1">reduce the noise of the measured data.</text>
<text x="20" y="181.3">•</text>
<text x="136" y="183.4">Device Information</text>
<text x="86.7" y="256.4">Simplified Block Diagram</text>
</g>
<g font-size="3.5" fill="#00f">
<text x="25" y="164.4">DC/DC converters and power inverters</text>
<text x="25" y="168.6">Industrial battery packs</text>
<text x="25" y="172.8">Power-over-ethernet (PoE)</text>
<text x="25" y="177.1">Telecom equipment</text>
<text x="25" y="181.3">Enterprise servers</text>
</g>
<text font-size="3.2" fill="#00f" x="186.1" y="21.1">INA228</text>
<g font-size="2.8">
<text x="114.9" y="187.8">PART NUMBER</text>
<text x="146.6" y="187.8">PACKAGE</text>
<text x="169.5" y="187.8">BODY SIZE (NOM)</text>
<text x="111.9" y="192.8">INA228</text>
<text x="140.2" y="192.8">VSSOP (10)</text>
<text x="168.4" y="192.8">3.00 mm × 3.00 mm</text>
<text x="111.1" y="199.6">(1)</text>
<text x="118.6" y="199.6">For all available packages, see the package option</text>
<text x="118.6" y="202.9">addendum at the end of the data sheet.</text>
<text x="27.9" y="265.5">An IMPORTANT NOTICE at the end of this data sheet addresses availability, warranty, changes, use in safety-critical applications,</text>
<text x="27.9" y="268.9">intellectual property matters and other important disclaimers. PRODUCTION DATA.</text>
</g>
<text font-size="2.6" x="60.7" y="133">2</text>
<text font-size="2.6" fill="#00f" x="167.8" y="182.2">(1)</text>
<g font-size="2.5">
<text x="138.9" y="24.3">SLYS021A – JANUARY 2021 – REVISED MAY 2022</text>
<text x="114.8" y="206.5">VS</text>
<text x="91" y="214.1">Reference</text>
<text x="112.9" y="213.7">Power</text>
<text x="63.8" y="216.7">IN+</text>
<text x="63.8" y="220.9">IN-</text>
<text x="106.6" y="220.9">Voltage</text>
<text x="117.8" y="220.9">Current</text>
<text x="147.1" y="218.9">SCL</text>
<text x="107.3" y="225.4">Power</text>
<text x="118" y="225.4">Energy</text>
<text x="134.7" y="225.5">I C</text>
<text x="147.1" y="223.2">SDA</text>
<text x="147.2" y="227.5">A0</text>
<text x="60.7" y="229.8">VBUS</text>
<text x="106.8" y="229.8">Charge</text>
<text x="118.8" y="229.8">Temp</text>
<text x="147.2" y="232.1">A1</text>
<text x="90.6" y="239.6">Oscillator</text>
<text x="133.1" y="238.5">+</text>
<text x="109.4" y="240.6">Out-of-range</text>
<text x="110.9" y="243.5">Threshold</text>
<text x="133.1" y="243.3">±</text>
<text x="147.3" y="241">ALERT</text>
</g>
<g font-size="2.2">
<text x="76.5" y="225.1">MUX</text>
<text x="93.2" y="224.2">20 Bit</text>
<text x="93.7" y="226.9">ADC</text>
<text x="102.5" y="250.3">GND</text>
</g>
<text font-size="1.6" x="135.4" y="224.3">2</text>
</svg>
